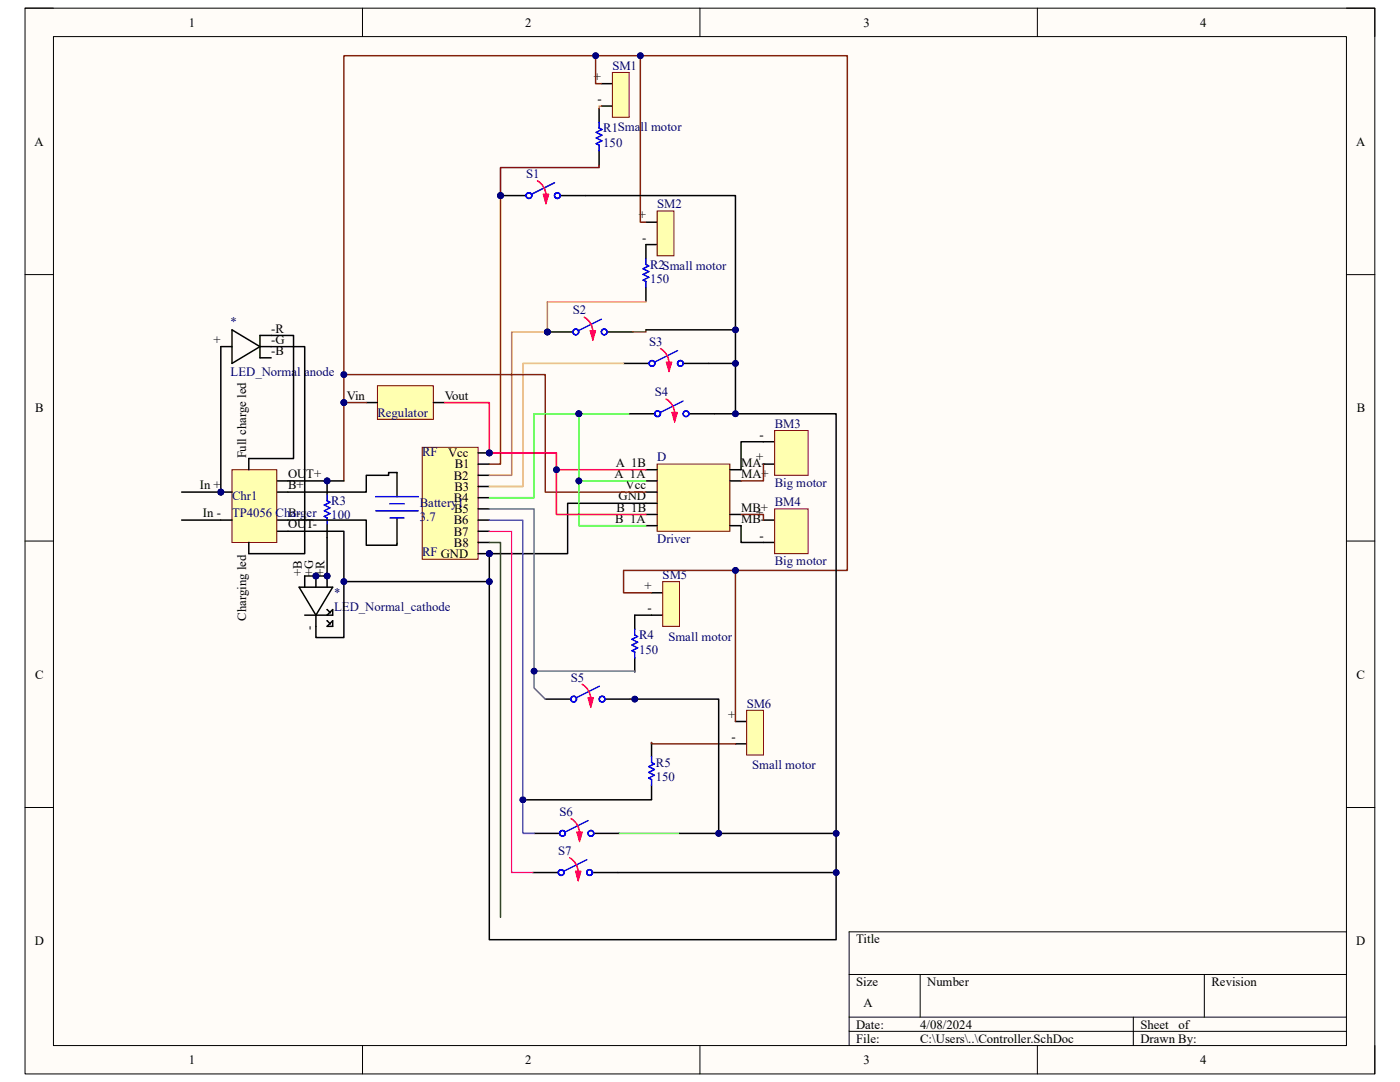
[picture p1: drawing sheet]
<svg xmlns="http://www.w3.org/2000/svg" width="279mm" height="216mm" viewBox="0 0 279 216" stroke-linecap="round" stroke-linejoin="round" font-family="sans-serif">
<path d="M5 1.6h269.4v212.7h-269.4z" fill-rule="evenodd" fill="#fffcf8"/>
<path d="M5 1.6h269.4v212.7h-269.4z" fill="none" stroke="#000" stroke-width=".2"/>
<path d="M10.7 7.3h258v201.3h-258z" fill-rule="evenodd" fill="#fffcf8"/>
<g fill="none" stroke="#000" stroke-width=".2">
<path d="M5 1.6h5.7M10.7 7.3h258v201.3h-258zM72.3 1.6v5.7M139.7 1.6v5.7M207 1.6v5.7M268.7 1.6h5.7v5.7M5 54.8h5.7M268.7 54.8h5.7M5 108h5.7M268.7 108h5.7M5 161.1h5.7M268.7 161.1h5.7"/>
<path d="M169.5 194.4h99.2M183.6 194.4v8.6M240.3 194.4v8.6M268.7 185.9h-99.2v22.7M72.3 208.6v5.7M139.7 208.6v5.7M169.5 203h99.2M169.5 205.8h99.2M207 208.6v5.7M226.2 203v5.6M274.4 208.6v5.7"/>
</g>
<circle cx="97.7" cy="90.4" r=".57" fill="#000080"/>
<circle cx="97.7" cy="90.4" r=".57" fill="none" stroke="#000080" stroke-width=".2"/>
<circle cx="97.7" cy="110.5" r=".57" fill="#000080"/>
<circle cx="97.7" cy="110.5" r=".57" fill="none" stroke="#000080" stroke-width=".2"/>
<path d="M84.3 89.3h11.1v22.3h-11.1z" fill-rule="evenodd" fill="#ffffb0"/>
<path d="M84.3 89.3h11.1v22.3h-11.1z" fill="none" stroke="#800000" stroke-width=".2"/>
<path d="M95.4 90.4h2.3" fill="none" stroke="#000" stroke-width=".3"/>
<circle cx="97.7" cy="90.4" r=".57" fill="#000080"/>
<circle cx="97.7" cy="90.4" r=".57" fill="none" stroke="#000080" stroke-width=".2"/>
<path d="M95.4 92.6h2.3M95.4 94.8h2.3M95.4 97.1h2.3M95.4 99.3h2.3M95.4 101.5h2.3M95.4 103.8h2.3M95.4 106h2.3M95.4 108.2h2.3M95.4 110.5h2.3" fill="none" stroke="#000" stroke-width=".3"/>
<circle cx="97.7" cy="110.5" r=".57" fill="#000080"/>
<circle cx="97.7" cy="110.5" r=".57" fill="none" stroke="#000080" stroke-width=".2"/>
<circle cx="99.9" cy="39" r=".57" fill="#000080"/>
<circle cx="99.9" cy="39" r=".57" fill="none" stroke="#000080" stroke-width=".2"/>
<path d="M99.9 39h5.1" fill="none" stroke="#000" stroke-width=".3"/>
<circle cx="99.9" cy="39" r=".57" fill="#000080"/>
<circle cx="99.9" cy="39" r=".57" fill="none" stroke="#000080" stroke-width=".2"/>
<path d="M111.8 39h5.1" fill="none" stroke="#000" stroke-width=".3"/>
<g fill="none" stroke="#00f" stroke-width=".3">
<path d="M110.7 36.5l-4.6 2.2"/>
<circle cx="105.6" cy="39" r=".57"/>
<circle cx="111.2" cy="39" r=".57"/>
</g>
<path d="M107.3 36.1a3.4 3.4 0 0 1 1.7 2.9" fill="none" stroke="#f00" stroke-width=".3"/>
<path d="M108.4 38.7h1.1l-.5 2z" fill="#f00"/>
<path d="M108.4 38.7h1.1l-.5 2z" fill="none" stroke="#f00" stroke-width=".2"/>
<path d="M120 16.7h2.2M120 21.2h2.2" fill="none" stroke="#000" stroke-width=".3"/>
<path d="M122.2 14.5h3.4v8.9h-3.4z" fill-rule="evenodd" fill="#ffffb0"/>
<path d="M122.2 14.5h3.4v8.9h-3.4z" fill="none" stroke="#800000" stroke-width=".2"/>
<circle cx="109.2" cy="66.2" r=".57" fill="#000080"/>
<circle cx="109.2" cy="66.2" r=".57" fill="none" stroke="#000080" stroke-width=".2"/>
<path d="M109.2 66.2h5.1" fill="none" stroke="#000" stroke-width=".3"/>
<circle cx="109.2" cy="66.2" r=".57" fill="#000080"/>
<circle cx="109.2" cy="66.2" r=".57" fill="none" stroke="#000080" stroke-width=".2"/>
<path d="M121.2 66.2h5.1" fill="none" stroke="#000" stroke-width=".3"/>
<g fill="none" stroke="#00f" stroke-width=".3">
<path d="M120 63.7l-4.5 2.3"/>
<circle cx="114.9" cy="66.2" r=".57"/>
<circle cx="120.6" cy="66.2" r=".57"/>
</g>
<path d="M116.6 63.3a3.4 3.4 0 0 1 1.7 2.9" fill="none" stroke="#f00" stroke-width=".3"/>
<path d="M117.8 66h1.1l-.6 1.9z" fill="#f00"/>
<path d="M117.8 66h1.1l-.6 1.9z" fill="none" stroke="#f00" stroke-width=".2"/>
<path d="M128.9 44.3h2.2M128.9 48.8h2.2" fill="none" stroke="#000" stroke-width=".3"/>
<path d="M131.1 42.1h3.4v8.9h-3.4z" fill-rule="evenodd" fill="#ffffb0"/>
<path d="M131.1 42.1h3.4v8.9h-3.4z" fill="none" stroke="#800000" stroke-width=".2"/>
<path d="M125.6 82.6h5.1M137.5 82.6h5.1" fill="none" stroke="#000" stroke-width=".3"/>
<g fill="none" stroke="#00f" stroke-width=".3">
<path d="M136.3 80l-4.5 2.3"/>
<circle cx="131.2" cy="82.6" r=".57"/>
<circle cx="136.9" cy="82.6" r=".57"/>
</g>
<path d="M132.9 79.6a3.4 3.4 0 0 1 1.7 3" fill="none" stroke="#f00" stroke-width=".3"/>
<path d="M134.1 82.3h1.1l-.6 2z" fill="#f00"/>
<path d="M134.1 82.3h1.1l-.6 2z" fill="none" stroke="#f00" stroke-width=".2"/>
<path d="M124.4 72.5h5.2M136.4 72.5h5.1" fill="none" stroke="#000" stroke-width=".3"/>
<g fill="none" stroke="#00f" stroke-width=".3">
<path d="M135.2 70l-4.5 2.2"/>
<circle cx="130.1" cy="72.5" r=".57"/>
<circle cx="135.8" cy="72.5" r=".57"/>
</g>
<path d="M131.8 69.6a3.4 3.4 0 0 1 1.7 2.9" fill="none" stroke="#f00" stroke-width=".3"/>
<path d="M133 72.2h1.1l-.6 2z" fill="#f00"/>
<path d="M133 72.2h1.1l-.6 2z" fill="none" stroke="#f00" stroke-width=".2"/>
<path d="M75.3 77h11.2v6.7h-11.2z" fill-rule="evenodd" fill="#ffffb0"/>
<path d="M75.3 77h11.2v6.7h-11.2z" fill="none" stroke="#800000" stroke-width=".2"/>
<path d="M73.1 80.3h2.2M86.5 80.3h2.2M130 118.3h2.3M130 122.8h2.3" fill="none" stroke="#000" stroke-width=".3"/>
<path d="M132.3 116.1h3.3v8.9h-3.3z" fill-rule="evenodd" fill="#ffffb0"/>
<path d="M132.3 116.1h3.3v8.9h-3.3z" fill="none" stroke="#800000" stroke-width=".2"/>
<path d="M108.8 139.5h5.1M120.7 139.5h5.1" fill="none" stroke="#000" stroke-width=".3"/>
<g fill="none" stroke="#00f" stroke-width=".3">
<path d="M119.6 136.9l-4.5 2.3"/>
<circle cx="114.5" cy="139.5" r=".57"/>
<circle cx="120.2" cy="139.5" r=".57"/>
</g>
<path d="M116.2 136.6a3.4 3.4 0 0 1 1.7 2.9" fill="none" stroke="#f00" stroke-width=".3"/>
<path d="M117.3 139.2h1.2l-.6 2z" fill="#f00"/>
<path d="M117.3 139.2h1.2l-.6 2z" fill="none" stroke="#f00" stroke-width=".2"/>
<path d="M146.8 144h2.2M146.8 148.4h2.2" fill="none" stroke="#000" stroke-width=".3"/>
<path d="M149 141.7h3.4v9h-3.4z" fill-rule="evenodd" fill="#ffffb0"/>
<path d="M149 141.7h3.4v9h-3.4z" fill="none" stroke="#800000" stroke-width=".2"/>
<path d="M106.6 166.3h5.1M118.5 166.3h5.1" fill="none" stroke="#000" stroke-width=".3"/>
<g fill="none" stroke="#00f" stroke-width=".3">
<path d="M117.4 163.7l-4.6 2.3"/>
<circle cx="112.3" cy="166.3" r=".57"/>
<circle cx="117.9" cy="166.3" r=".57"/>
</g>
<path d="M114 163.3a3.4 3.4 0 0 1 1.7 3" fill="none" stroke="#f00" stroke-width=".3"/>
<path d="M115.1 166h1.1l-.5 2z" fill="#f00"/>
<path d="M115.1 166h1.1l-.5 2z" fill="none" stroke="#f00" stroke-width=".2"/>
<path d="M106.3 174.1h5.1M118.2 174.1h5.1" fill="none" stroke="#000" stroke-width=".3"/>
<g fill="none" stroke="#00f" stroke-width=".3">
<path d="M117.1 171.6l-4.5 2.2"/>
<circle cx="112" cy="174.1" r=".57"/>
<circle cx="117.7" cy="174.1" r=".57"/>
</g>
<path d="M113.7 171.2a3.4 3.4 0 0 1 1.7 2.9" fill="none" stroke="#f00" stroke-width=".3"/>
<path d="M114.8 173.8h1.2l-.6 2z" fill="#f00"/>
<path d="M114.8 173.8h1.2l-.6 2z" fill="none" stroke="#f00" stroke-width=".2"/>
<path d="M152.4 92.6h2.2M152.4 88.1h2.2" fill="none" stroke="#000" stroke-width=".3"/>
<path d="M154.6 85.9h6.7v8.9h-6.7z" fill-rule="evenodd" fill="#ffffb0"/>
<path d="M154.6 85.9h6.7v8.9h-6.7z" fill="none" stroke="#800000" stroke-width=".2"/>
<path d="M152.4 103.8h2.2M152.4 108.2h2.2" fill="none" stroke="#000" stroke-width=".3"/>
<path d="M154.6 101.5h6.7v9h-6.7z" fill-rule="evenodd" fill="#ffffb0"/>
<path d="M154.6 101.5h6.7v9h-6.7z" fill="none" stroke="#800000" stroke-width=".2"/>
<path d="M131.1 92.6h14.6v13.4h-14.6z" fill-rule="evenodd" fill="#ffffb0"/>
<path d="M131.1 92.6h14.6v13.4h-14.6z" fill="none" stroke="#800000" stroke-width=".2"/>
<g fill="none" stroke="#000" stroke-width=".3">
<path d="M119.6 21.6v2.8M119.6 30.1v2.8M128.9 48.8v2.8M128.9 57.3v2.8M79.2 94.3v4.8M128.9 98.2h2.2M128.9 96h2.2M128.9 93.7h2.2M145.7 96h2.2M145.7 93.7h2.2M79.2 103.4v5.1M128.9 104.9h2.2"/>
<path d="M128.9 102.7h2.2M128.9 100.4h2.2M145.7 104.9h2.2M145.7 102.7h2.2M126.7 122.8v2.8M126.7 131.3v2.8M130 148.2v2.8M130 156.7v2.8"/>
</g>
<path d="M119.6 24.4v1.2l.5 .2-1.1 .6 1.1 .6-1.1 .5 1.1 .6-1.1 .6 .6 .3v1.1M128.9 51.6v1.2l.6 .3-1.2 .5 1.2 .6-1.2 .6 1.2 .5-1.2 .6 .6 .3v1.1M75 99.1h8.5M75 101.9h8.5M77.8 100.5h2.9M77.8 103.4h2.9M126.7 125.6v1.1l.5 .3-1.1 .6 1.1 .5-1.1 .6 1.1 .6-1.1 .5 .6 .3v1.2M130 151v1.1l.6 .3-1.1 .6 1.1 .5-1.1 .6 1.1 .6-1.1 .5 .5 .3v1.2" fill="none" stroke="#00f" stroke-width=".3"/>
<circle cx="44.1" cy="98.2" r=".57" fill="#000080"/>
<circle cx="44.1" cy="98.2" r=".57" fill="none" stroke="#000080" stroke-width=".2"/>
<path d="M55.2 98.2h2.3M55.2 96h2.3M55.2 106h2.3M55.2 103.8h2.3" fill="none" stroke="#000" stroke-width=".3"/>
<path d="M46.3 93.7h8.9v14.5h-8.9z" fill-rule="evenodd" fill="#ffffb0"/>
<path d="M46.3 93.7h8.9v14.5h-8.9z" fill="none" stroke="#800000" stroke-width=".2"/>
<path d="M44.1 98.2h2.2M44.1 103.8h2.2" fill="none" stroke="#000" stroke-width=".3"/>
<circle cx="44.1" cy="98.2" r=".57" fill="#000080"/>
<circle cx="44.1" cy="98.2" r=".57" fill="none" stroke="#000080" stroke-width=".2"/>
<path d="M44.1 69.2h2.2M46.3 65.8l5.6 3.4-5.6 3.3zM51.9 69.2h2.2M54.1 66.9h-2.2v4.5h2.2M49.7 91.5v2.2M49.7 108.2v2.3" fill="none" stroke="#000" stroke-width=".3"/>
<circle cx="65.3" cy="114.9" r=".57" fill="#000080"/>
<circle cx="65.3" cy="114.9" r=".57" fill="none" stroke="#000080" stroke-width=".2"/>
<circle cx="63" cy="114.9" r=".57" fill="#000080"/>
<circle cx="63" cy="114.9" r=".57" fill="none" stroke="#000080" stroke-width=".2"/>
<path d="M59.7 117.2h6.7l-3.4 5.6zM65.3 114.9v2.3" fill="none" stroke="#000" stroke-width=".3"/>
<circle cx="65.3" cy="114.9" r=".57" fill="#000080"/>
<circle cx="65.3" cy="114.9" r=".57" fill="none" stroke="#000080" stroke-width=".2"/>
<path d="M63 114.9v2.3" fill="none" stroke="#000" stroke-width=".3"/>
<circle cx="63" cy="114.9" r=".57" fill="#000080"/>
<circle cx="63" cy="114.9" r=".57" fill="none" stroke="#000080" stroke-width=".2"/>
<path d="M60.8 114.9v2.3M60.8 122.8h5.6v-1.2l-1.1 1.2M63 122.8v2.2M65.3 121.6l.6 .7M65.3 123.9l.6 .6M66.4 123.9v1.1h-1.1z" fill="none" stroke="#000" stroke-width=".3"/>
<circle cx="65.3" cy="96" r=".57" fill="#000080"/>
<circle cx="65.3" cy="96" r=".57" fill="none" stroke="#000080" stroke-width=".2"/>
<path d="M65.3 96v2.8" fill="none" stroke="#000" stroke-width=".3"/>
<circle cx="65.3" cy="96" r=".57" fill="#000080"/>
<circle cx="65.3" cy="96" r=".57" fill="none" stroke="#000080" stroke-width=".2"/>
<path d="M65.3 104.5v2.8M128.9 100.4h-15.6v10.1h-15.6" fill="none" stroke="#000" stroke-width=".3"/>
<path d="M65.3 98.8v1.1l.5 .3-1.1 .6 1.1 .5-1.1 .6 1.1 .6-1.1 .5 .6 .3v1.2" fill="none" stroke="#00f" stroke-width=".3"/>
<circle cx="97.7" cy="110.5" r=".57" fill="#000080"/>
<circle cx="97.7" cy="110.5" r=".57" fill="none" stroke="#000080" stroke-width=".2"/>
<path d="M99.9 39v53.6h-2.2M128.9 65.8v.4h-2.6" fill="none" stroke="#783f04" stroke-width=".3"/>
<path d="M120 21.2h-.4v.4" fill="none" stroke="#f90" stroke-width=".3"/>
<circle cx="99.9" cy="39" r=".57" fill="#000080"/>
<circle cx="99.9" cy="39" r=".57" fill="none" stroke="#000080" stroke-width=".2"/>
<path d="M109.2 60.2v6" fill="none" stroke="#f90" stroke-width=".3"/>
<circle cx="109.2" cy="66.2" r=".57" fill="#000080"/>
<circle cx="109.2" cy="66.2" r=".57" fill="none" stroke="#000080" stroke-width=".2"/>
<path d="M109.2 66.2h-7.1v28.6h-4.4" fill="none" stroke="#f90" stroke-width=".3"/>
<circle cx="109.2" cy="66.2" r=".57" fill="#000080"/>
<circle cx="109.2" cy="66.2" r=".57" fill="none" stroke="#000080" stroke-width=".2"/>
<path d="M124.4 72.5h-20v24.6h-6.7" fill="none" stroke="#f1c232" stroke-width=".3"/>
<path d="M88.7 80.3h9v10.1" fill="none" stroke="#f00" stroke-width=".3"/>
<circle cx="97.7" cy="90.4" r=".57" fill="#000080"/>
<circle cx="97.7" cy="90.4" r=".57" fill="none" stroke="#000080" stroke-width=".2"/>
<path d="M68.6 80.3v-5.5h40.2v23.4h20.1" fill="none" stroke="#85200c" stroke-width=".3"/>
<circle cx="68.6" cy="74.7" r=".57" fill="#000080"/>
<circle cx="68.6" cy="74.7" r=".57" fill="none" stroke="#000080" stroke-width=".2"/>
<circle cx="68.6" cy="80.3" r=".57" fill="#000080"/>
<circle cx="68.6" cy="80.3" r=".57" fill="none" stroke="#000080" stroke-width=".2"/>
<path d="M125.8 139.5h.9v.3" fill="none" stroke="#783f04" stroke-width=".3"/>
<circle cx="126.7" cy="139.5" r=".57" fill="#000080"/>
<circle cx="126.7" cy="139.5" r=".57" fill="none" stroke="#000080" stroke-width=".2"/>
<path d="M111.1 93.7h17.8" fill="none" stroke="#f00" stroke-width=".3"/>
<circle cx="111.1" cy="93.7" r=".57" fill="#000080"/>
<circle cx="111.1" cy="93.7" r=".57" fill="none" stroke="#000080" stroke-width=".2"/>
<path d="M97.7 108.2h2.2v74.8" fill="none" stroke="#274e13" stroke-width=".3"/>
<path d="M118.9 11.1v5.6h1.1" fill="none" stroke="#85200c" stroke-width=".3"/>
<circle cx="118.9" cy="11.1" r=".57" fill="#000080"/>
<circle cx="118.9" cy="11.1" r=".57" fill="none" stroke="#000080" stroke-width=".2"/>
<path d="M152.4 92.6v3.4h-4.5M147.9 102.7h4.5v1.1M130 148.2v.2h16.8" fill="none" stroke="#85200c" stroke-width=".3"/>
<path d="M97.7 106h4.4v68.1h4.2" fill="none" stroke="#f0f" stroke-width=".3"/>
<path d="M152.4 88.1h-4.5v5.6M147.9 104.9v3.3h4.5M126.7 139.5h16.7v26.8M126.7 122.8h3.3" fill="none" stroke="#000" stroke-width=".3"/>
<circle cx="126.7" cy="139.5" r=".57" fill="#000080"/>
<circle cx="126.7" cy="139.5" r=".57" fill="none" stroke="#000080" stroke-width=".2"/>
<circle cx="143.4" cy="166.3" r=".57" fill="#000080"/>
<circle cx="143.4" cy="166.3" r=".57" fill="none" stroke="#000080" stroke-width=".2"/>
<path d="M130 118.3h-5.6v-4.5h22.4v30.2" fill="none" stroke="#85200c" stroke-width=".3"/>
<circle cx="146.8" cy="113.8" r=".57" fill="#000080"/>
<circle cx="146.8" cy="113.8" r=".57" fill="none" stroke="#000080" stroke-width=".2"/>
<path d="M97.7 116.1v71.4h69.2v-13.4h-43.6" fill="none" stroke="#000" stroke-width=".3"/>
<circle cx="166.9" cy="174.1" r=".57" fill="#000080"/>
<circle cx="166.9" cy="174.1" r=".57" fill="none" stroke="#000080" stroke-width=".2"/>
<circle cx="97.7" cy="116.1" r=".57" fill="#000080"/>
<circle cx="97.7" cy="116.1" r=".57" fill="none" stroke="#000080" stroke-width=".2"/>
<path d="M128.9 44.3h-1.1v-33.2h41.3v102.7h-22.3" fill="none" stroke="#85200c" stroke-width=".3"/>
<circle cx="127.8" cy="11.1" r=".57" fill="#000080"/>
<circle cx="127.8" cy="11.1" r=".57" fill="none" stroke="#000080" stroke-width=".2"/>
<circle cx="146.8" cy="113.8" r=".57" fill="#000080"/>
<circle cx="146.8" cy="113.8" r=".57" fill="none" stroke="#000080" stroke-width=".2"/>
<path d="M115.5 82.6h-8.9v16.7h-8.9" fill="none" stroke="#0f0" stroke-width=".3"/>
<circle cx="115.5" cy="82.6" r=".57" fill="#000080"/>
<circle cx="115.5" cy="82.6" r=".57" fill="none" stroke="#000080" stroke-width=".2"/>
<path d="M141.5 72.5h5.3v10.1" fill="none" stroke="#000" stroke-width=".3"/>
<circle cx="146.8" cy="72.5" r=".57" fill="#000080"/>
<circle cx="146.8" cy="72.5" r=".57" fill="none" stroke="#000080" stroke-width=".2"/>
<circle cx="146.8" cy="82.6" r=".57" fill="#000080"/>
<circle cx="146.8" cy="82.6" r=".57" fill="none" stroke="#000080" stroke-width=".2"/>
<path d="M115.5 82.6h10.1" fill="none" stroke="#0f0" stroke-width=".3"/>
<circle cx="115.5" cy="82.6" r=".57" fill="#000080"/>
<circle cx="115.5" cy="82.6" r=".57" fill="none" stroke="#000080" stroke-width=".2"/>
<path d="M128.9 96h-13.4v8.9h13.4" fill="none" stroke="#0f0" stroke-width=".3"/>
<circle cx="115.5" cy="96" r=".57" fill="#000080"/>
<circle cx="115.5" cy="96" r=".57" fill="none" stroke="#000080" stroke-width=".2"/>
<path d="M115.5 82.6v13.4" fill="none" stroke="#0f0" stroke-width=".3"/>
<circle cx="115.5" cy="96" r=".57" fill="#000080"/>
<circle cx="115.5" cy="96" r=".57" fill="none" stroke="#000080" stroke-width=".2"/>
<circle cx="115.5" cy="82.6" r=".57" fill="#000080"/>
<circle cx="115.5" cy="82.6" r=".57" fill="none" stroke="#000080" stroke-width=".2"/>
<path d="M119.6 32.9v.5h-19.7v5.6" fill="none" stroke="#5b0f00" stroke-width=".3"/>
<circle cx="99.9" cy="39" r=".57" fill="#000080"/>
<circle cx="99.9" cy="39" r=".57" fill="none" stroke="#000080" stroke-width=".2"/>
<path d="M146.8 65.8v6.7" fill="none" stroke="#000" stroke-width=".3"/>
<circle cx="146.8" cy="65.8" r=".57" fill="#000080"/>
<circle cx="146.8" cy="65.8" r=".57" fill="none" stroke="#000080" stroke-width=".2"/>
<circle cx="146.8" cy="72.5" r=".57" fill="#000080"/>
<circle cx="146.8" cy="72.5" r=".57" fill="none" stroke="#000080" stroke-width=".2"/>
<path d="M128.9 60.1l-19.7 .1" fill="none" stroke="#e69138" stroke-width=".3"/>
<path d="M116.9 39h29.9v26.8h-17.9" fill="none" stroke="#000" stroke-width=".3"/>
<circle cx="146.8" cy="65.8" r=".57" fill="#000080"/>
<circle cx="146.8" cy="65.8" r=".57" fill="none" stroke="#000080" stroke-width=".2"/>
<path d="M106.6 133.9h20.1v.2" fill="none" stroke="#45818e" stroke-width=".3"/>
<circle cx="106.6" cy="133.9" r=".57" fill="#000080"/>
<circle cx="106.6" cy="133.9" r=".57" fill="none" stroke="#000080" stroke-width=".2"/>
<path d="M123.6 166.3h12" fill="none" stroke="#0f0" stroke-width=".3"/>
<path d="M130 159.5l-25.6 .1" fill="none" stroke="#000" stroke-width=".3"/>
<circle cx="104.4" cy="159.6" r=".57" fill="#000080"/>
<circle cx="104.4" cy="159.6" r=".57" fill="none" stroke="#000080" stroke-width=".2"/>
<path d="M68.6 80.3h4.5" fill="none" stroke="#85200c" stroke-width=".3"/>
<circle cx="68.6" cy="80.3" r=".57" fill="#000080"/>
<circle cx="68.6" cy="80.3" r=".57" fill="none" stroke="#000080" stroke-width=".2"/>
<path d="M68.6 80.3v15.7" fill="none" stroke="#85200c" stroke-width=".3"/>
<circle cx="68.6" cy="80.3" r=".57" fill="#000080"/>
<circle cx="68.6" cy="80.3" r=".57" fill="none" stroke="#000080" stroke-width=".2"/>
<path d="M57.5 96h11.1M79.2 94.3h-1.6v.5h-4.5v3.4h-15.6M57.5 103.8h15.6v5h6.1v-.3" fill="none" stroke="#000" stroke-width=".3"/>
<circle cx="65.3" cy="96" r=".57" fill="#000080"/>
<circle cx="65.3" cy="96" r=".57" fill="none" stroke="#000080" stroke-width=".2"/>
<path d="M57.5 106h11.1v10.1h29.1v-5.6" fill="none" stroke="#000" stroke-width=".3"/>
<circle cx="68.6" cy="116.1" r=".57" fill="#000080"/>
<circle cx="68.6" cy="116.1" r=".57" fill="none" stroke="#000080" stroke-width=".2"/>
<circle cx="97.7" cy="116.1" r=".57" fill="#000080"/>
<circle cx="97.7" cy="116.1" r=".57" fill="none" stroke="#000080" stroke-width=".2"/>
<circle cx="97.7" cy="110.5" r=".57" fill="#000080"/>
<circle cx="97.7" cy="110.5" r=".57" fill="none" stroke="#000080" stroke-width=".2"/>
<path d="M44.1 69.2v29" fill="none" stroke="#000" stroke-width=".3"/>
<circle cx="44.1" cy="98.2" r=".57" fill="#000080"/>
<circle cx="44.1" cy="98.2" r=".57" fill="none" stroke="#000080" stroke-width=".2"/>
<path d="M54.1 66.9h4.5v24.6h-8.9M54.1 69.2h6.7v41.3h-11.1M65.3 107.3v7.6h-2.3" fill="none" stroke="#000" stroke-width=".3"/>
<circle cx="65.3" cy="114.9" r=".57" fill="#000080"/>
<circle cx="65.3" cy="114.9" r=".57" fill="none" stroke="#000080" stroke-width=".2"/>
<circle cx="63" cy="114.9" r=".57" fill="#000080"/>
<circle cx="63" cy="114.9" r=".57" fill="none" stroke="#000080" stroke-width=".2"/>
<path d="M60.8 114.9h2.2" fill="none" stroke="#000" stroke-width=".3"/>
<circle cx="63" cy="114.9" r=".57" fill="#000080"/>
<circle cx="63" cy="114.9" r=".57" fill="none" stroke="#000080" stroke-width=".2"/>
<path d="M68.6 116.1v11.1h-5.6v-2.2" fill="none" stroke="#000" stroke-width=".3"/>
<circle cx="68.6" cy="116.1" r=".57" fill="#000080"/>
<circle cx="68.6" cy="116.1" r=".57" fill="none" stroke="#000080" stroke-width=".2"/>
<path d="M127.8 11.1h-59.2v63.7" fill="none" stroke="#85200c" stroke-width=".3"/>
<circle cx="127.8" cy="11.1" r=".57" fill="#000080"/>
<circle cx="127.8" cy="11.1" r=".57" fill="none" stroke="#000080" stroke-width=".2"/>
<circle cx="118.9" cy="11.1" r=".57" fill="#000080"/>
<circle cx="118.9" cy="11.1" r=".57" fill="none" stroke="#000080" stroke-width=".2"/>
<circle cx="68.6" cy="74.7" r=".57" fill="#000080"/>
<circle cx="68.6" cy="74.7" r=".57" fill="none" stroke="#000080" stroke-width=".2"/>
<path d="M97.7 103.8h6.7v62.5h2.2" fill="none" stroke="#90f" stroke-width=".3"/>
<circle cx="104.4" cy="159.6" r=".57" fill="#000080"/>
<circle cx="104.4" cy="159.6" r=".57" fill="none" stroke="#000080" stroke-width=".2"/>
<path d="M97.7 101.5h8.9v35.8l2.2 2.2" fill="none" stroke="#45818e" stroke-width=".3"/>
<circle cx="106.6" cy="133.9" r=".57" fill="#000080"/>
<circle cx="106.6" cy="133.9" r=".57" fill="none" stroke="#000080" stroke-width=".2"/>
<path d="M97.7 90.4h13.4v12.3h17.8" fill="none" stroke="#f00" stroke-width=".3"/>
<circle cx="97.7" cy="90.4" r=".57" fill="#000080"/>
<circle cx="97.7" cy="90.4" r=".57" fill="none" stroke="#000080" stroke-width=".2"/>
<circle cx="111.1" cy="93.7" r=".57" fill="#000080"/>
<circle cx="111.1" cy="93.7" r=".57" fill="none" stroke="#000080" stroke-width=".2"/>
<path d="M135.6 166.3h31.3v7.8" fill="none" stroke="#000" stroke-width=".3"/>
<circle cx="143.4" cy="166.3" r=".57" fill="#000080"/>
<circle cx="143.4" cy="166.3" r=".57" fill="none" stroke="#000080" stroke-width=".2"/>
<circle cx="166.9" cy="166.3" r=".57" fill="#000080"/>
<circle cx="166.9" cy="166.3" r=".57" fill="none" stroke="#000080" stroke-width=".2"/>
<circle cx="166.9" cy="174.1" r=".57" fill="#000080"/>
<circle cx="166.9" cy="174.1" r=".57" fill="none" stroke="#000080" stroke-width=".2"/>
<path d="M142.6 82.6h24.3v83.7" fill="none" stroke="#000" stroke-width=".3"/>
<circle cx="166.9" cy="166.3" r=".57" fill="#000080"/>
<circle cx="166.9" cy="166.3" r=".57" fill="none" stroke="#000080" stroke-width=".2"/>
<circle cx="146.8" cy="82.6" r=".57" fill="#000080"/>
<circle cx="146.8" cy="82.6" r=".57" fill="none" stroke="#000080" stroke-width=".2"/>
<path d="M36.3 98.2h7.8" fill="none" stroke="#000" stroke-width=".3"/>
<circle cx="44.1" cy="98.2" r=".57" fill="#000080"/>
<circle cx="44.1" cy="98.2" r=".57" fill="none" stroke="#000080" stroke-width=".2"/>
<path d="M36.3 103.8h7.8" fill="none" stroke="#000" stroke-width=".3"/>
<g font-size="2.5">
<text x="37.7" y="5.3">1</text>
<text x="104.8" y="5.3">2</text>
<text x="172.3" y="5.3">3</text>
<text x="239.5" y="5.3">4</text>
<text x="118.5" y="16.1">+</text>
<text x="119.2" y="20.6">-</text>
<text x="6.9" y="29.1">A</text>
<text x="270.6" y="29.1">A</text>
<text x="127.5" y="43.8">+</text>
<text x="128.1" y="48.3">-</text>
<text x="42.6" y="68.6">+</text>
<text x="54.1" y="66.4">-R</text>
<text x="54.1" y="68.6">-G</text>
<text x="54.1" y="70.9">-B</text>
<text x="7" y="82.3">B</text>
<text x="69.2" y="79.8">Vin</text>
<text x="88.8" y="79.8">Vout</text>
<text x="270.8" y="82.3">B</text>
<text x="151.6" y="87.6">-</text>
<text x="49.1" y="91.4" transform="rotate(-90 49.1 91.4)">Full charge led</text>
<text x="57.5" y="95.4">OUT+</text>
<text x="89.4" y="91.2">Vcc</text>
<text x="90.6" y="95.7">B2</text>
<text x="90.8" y="93.5">B1</text>
<text x="122.6" y="95.4">A_1A</text>
<text x="122.9" y="93.2">A_1B</text>
<text x="147.9" y="95.4">MA+</text>
<text x="147.9" y="93.2">MA-</text>
<text x="150.9" y="92.1">+</text>
<text x="39.9" y="97.7">In +</text>
<text x="50.2" y="99.1">B+</text>
<text x="57.5" y="97.7">B+</text>
<text x="90.6" y="100.2">B4</text>
<text x="90.7" y="98">B3</text>
<text x="123.4" y="99.9">GND</text>
<text x="124.8" y="97.7">Vcc</text>
<text x="40.5" y="103.2">In -</text>
<text x="50.8" y="104.6">B-</text>
<text x="57.5" y="105.5">OUT-</text>
<text x="57.5" y="103.2">B-</text>
<text x="90.6" y="104.6">B6</text>
<text x="90.6" y="106.9">B7</text>
<text x="90.6" y="102.4">B5</text>
<text x="122.8" y="104.4">B_1A</text>
<text x="123" y="102.1">B_1B</text>
<text x="147.9" y="104.4">MB-</text>
<text x="147.9" y="102.1">MB+</text>
<text x="150.9" y="103.2">+</text>
<text x="151.6" y="107.7">-</text>
<text x="90.6" y="109.1">B8</text>
<text x="60.2" y="114.9" transform="rotate(-90 60.2 114.9)">+B</text>
<text x="62.5" y="114.9" transform="rotate(-90 62.5 114.9)">+G</text>
<text x="64.7" y="114.9" transform="rotate(-90 64.7 114.9)">+R</text>
<text x="128.6" y="117.7">+</text>
<text x="49.1" y="123.8" transform="rotate(-90 49.1 123.8)">Charging led</text>
<text x="62.5" y="125.8" transform="rotate(-90 62.5 125.8)">-</text>
<text x="129.2" y="122.2">-</text>
<text x="7" y="135.4">C</text>
<text x="270.7" y="135.4">C</text>
<text x="145.3" y="143.4">+</text>
<text x="146" y="147.9">-</text>
<text x="6.9" y="188.6">D</text>
<text x="170.9" y="188.2">Title</text>
<text x="270.7" y="188.6">D</text>
<text x="170.9" y="196.7">Size</text>
<text x="185" y="196.7">Number</text>
<text x="241.8" y="196.7">Revision</text>
<text x="172.3" y="201">A</text>
<text x="170.9" y="205.2">Date:</text>
<text x="170.9" y="208.1">File:</text>
<text x="183.6" y="205.2">4/08/2024</text>
<text x="183.7" y="208.1">C:\Users\..\Controller.SchDoc</text>
<text x="227.6" y="205.2">Sheet</text>
<text x="227.6" y="208.1">Drawn By:</text>
<text x="235.2" y="205.2">of</text>
<text x="37.7" y="212.3">1</text>
<text x="104.8" y="212.3">2</text>
<text x="172.3" y="212.3">3</text>
<text x="239.5" y="212.3">4</text>
</g>
<g font-size="2.5" fill="#000080">
<text x="122.2" y="13.9">SM1</text>
<text x="120.4" y="29.3">150</text>
<text x="120.4" y="26.4">R1Small motor</text>
<text x="105" y="35.5">S1</text>
<text x="131.1" y="41.6">SM2</text>
<text x="129.8" y="53.6">R2Small motor</text>
<text x="129.8" y="56.5">150</text>
<text x="46" y="65">*</text>
<text x="114.3" y="62.7">S2</text>
<text x="129.5" y="69">S3</text>
<text x="46" y="75.1">LED_Normal anode</text>
<text x="75.3" y="83.1">Regulator</text>
<text x="130.7" y="79.1">S4</text>
<text x="154.6" y="85.3">BM3</text>
<text x="84.2" y="90.9">RF</text>
<text x="131.1" y="92.1">D</text>
<text x="46.3" y="99.9">Chr1</text>
<text x="66.1" y="100.8">R3</text>
<text x="83.8" y="101.1">Battery1</text>
<text x="154.6" y="97.1">Big motor</text>
<text x="154.6" y="101">BM4</text>
<text x="46.3" y="103.2">TP4056 Charger</text>
<text x="66.1" y="103.6">100</text>
<text x="83.8" y="103.9">3.7</text>
<text x="84.2" y="111">RF GND</text>
<text x="131.1" y="108.3">Driver</text>
<text x="154.6" y="112.8">Big motor</text>
<text x="66.7" y="119.2">*</text>
<text x="132.2" y="115.5">SM5</text>
<text x="66.7" y="122">LED_Normal_cathode</text>
<text x="127.6" y="130.4">150</text>
<text x="127.6" y="127.6">R4</text>
<text x="133.4" y="127.8">Small motor</text>
<text x="113.9" y="136">S5</text>
<text x="149" y="141.2">SM6</text>
<text x="130.9" y="155.8">150</text>
<text x="130.9" y="153">R5</text>
<text x="150.1" y="153.5">Small motor</text>
<text x="111.7" y="162.8">S6</text>
<text x="111.4" y="170.6">S7</text>
</g>
</svg>
